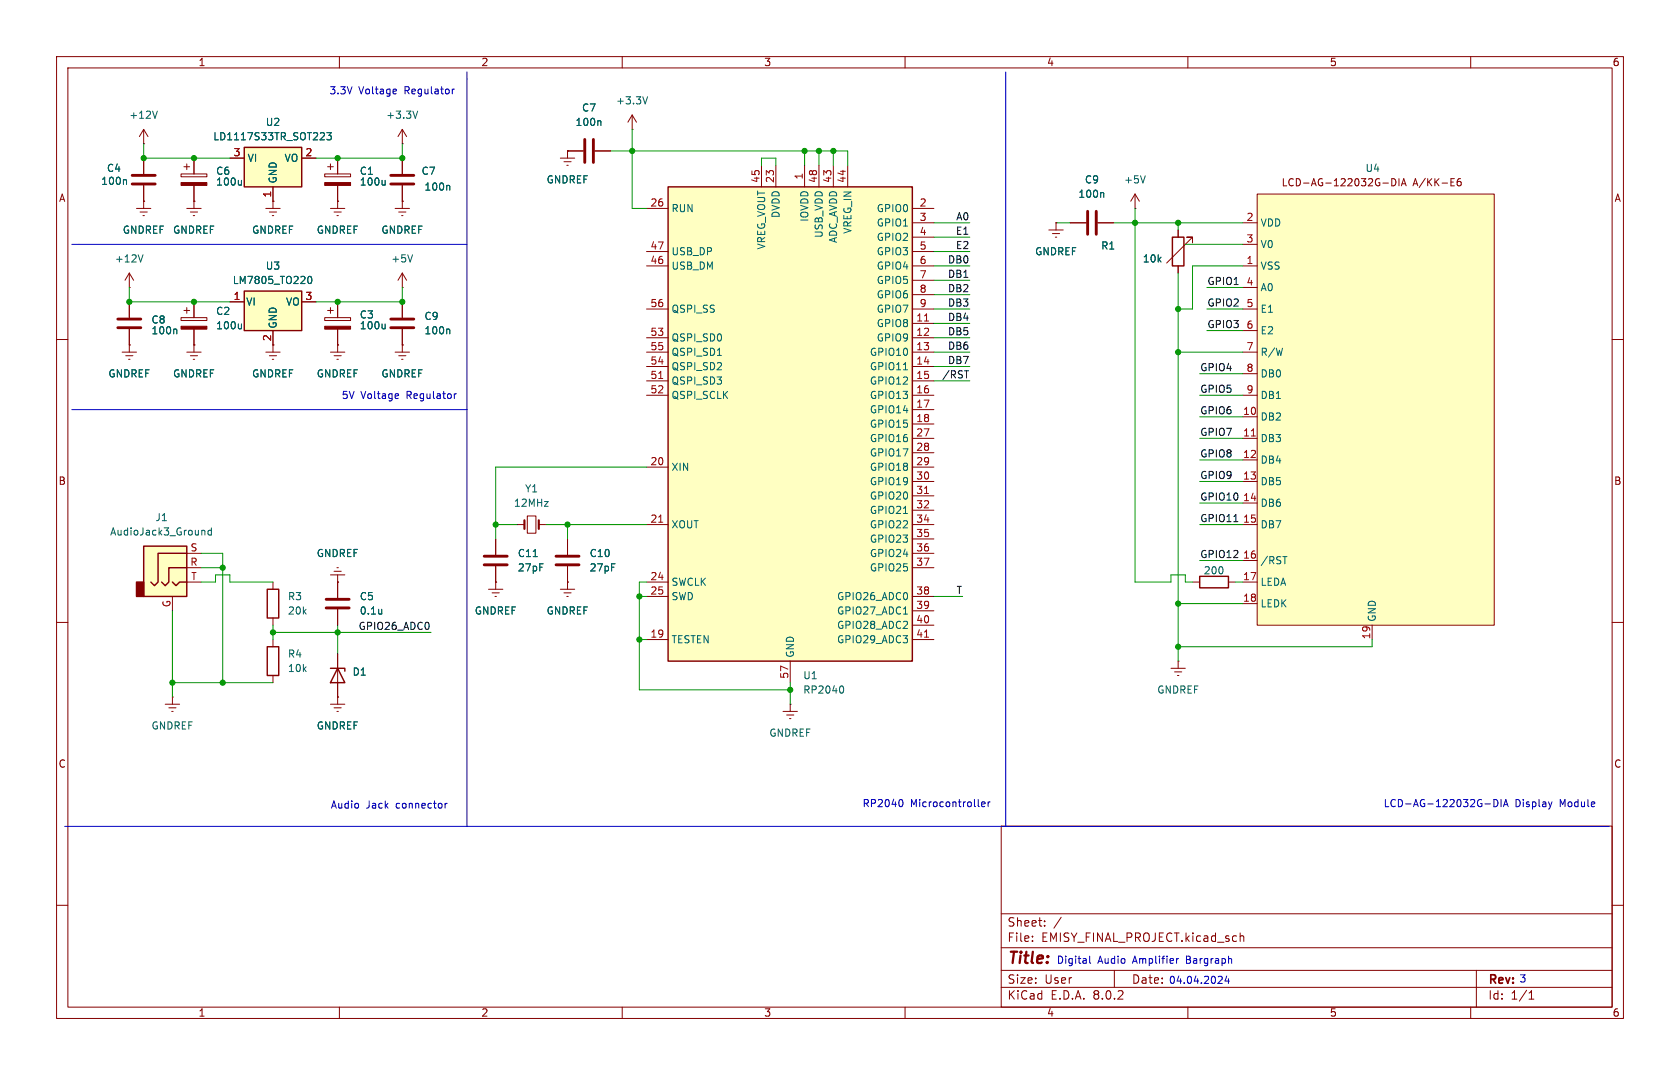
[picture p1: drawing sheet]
<svg xmlns="http://www.w3.org/2000/svg" width="297mm" height="190mm" viewBox="0 0 297 190" stroke-linecap="round" stroke-linejoin="round" font-family="sans-serif">
<g fill="none" stroke="#840000" stroke-width=".18">
<path d="M10 10h277v170h-277zM12 12h273v166h-273zM60 10v2M110 10v2M160 10v2M210 10v2M260 10v2M186.7 39.4h.1M186.7 39.4v1.2M185.4 40.6h2.6M186.1 41.3h1.2M186.6 41.9h.2"/>
<path d="M10 60h2M285 60h2M10 110h2M86.4 104.1h2.5M87 104.8h1.3M87.5 105.4h.3M87.6 102.9h.1M87.6 102.9v1.2M285 110h2M177 146h108v32h-108zM10 160h2M60 178v2"/>
<path d="M110 178v2M160 178v2M177 174.5h108M177 171.5h108M177 167.5h108M177 161.5h108M182.5 166.3v.1M182.5 165.5v.1M184.7 163.6v.1M184.7 162.8v.1M187.6 162.1l-1.3 2M197 171.5v3"/>
<path d="M210 178v2M219.2 164.9v1.5M219.2 165.5l.3-.1 .3 .1 .1 .9M260 178v2M261 171.5v6.5M270.3 176.6h.9M270.3 175.5l.4-.4v1.5M285 160h2"/>
</g>
<path d="M222.2 34.3h42v76.2h-42z" fill="#ffffc2"/>
<g fill="none" stroke="#840000" stroke-width=".18">
<path d="M57.4 30.7h4.6v.6h-4.6zM57.9 29.5h1M58.4 29v1M58.4 36.8h2.6M59.1 37.5h1.2M59.6 38.1h.2M59.7 35.6h.1M59.7 27.9v2.8M59.7 32.8v4M69.8 36.8h2.6M70.5 37.5h1.3M71 38.1h.2"/>
<path d="M71.1 25.4h.1M71.1 35.6h.1M71.1 22.9v2.5M71.1 27.9v2.8M71.1 32.8v4M71.1 22.9l-.7 1.2M71.1 22.9l.8 1.2M99.1 27.9h2.5M99.7 28.6h1.3M100.2 29.2h.3M100.3 26.7h.1M100.3 26.7v1.2"/>
<path d="M100.3 26.7h2.8M105.2 26.7h2.7M111.8 22.9h.1M111.8 20.3l-.8 1.3M111.8 20.3v2.6M111.8 20.3l.7 1.3M189.2 39.4h2.8M194.1 39.4h2.7M200.7 36.8h.1M200.7 34.3l-.8 1.3M200.7 34.3v2.5M200.7 34.3l.7 1.3"/>
<path d="M219.7 39.4h2.5M222.2 34.3h42v76.2h-42zM244.5 32.4h.9M246 31.6a.64 .64 0 0 1 .8 .6 .64 .64 0 0 1-.8 .6zM247.3 31.6v1.2M247.7 32.8l.5-1.2 .4 1.2M247.9 32.5h.6M258.2 31.6h-.4a.86 .86 0 0 0 0 1.2l.5-.1v-.4l-.2-.2h-.4l-.1 .2M57.4 56.1h4.6v.6h-4.6zM57.9 54.9h1M58.4 54.4v1M59.7 53.3v2.8"/>
<path d="M59.7 58.2v2.8M71.1 50.8h.1M71.1 48.3l-.7 1.2M71.1 48.3v2.5M71.1 53.3v2.8M71.1 58.2v2.8M71.1 48.3l.8 1.2M208.3 40.6v1.3M208.3 47v1.3M210.8 42.9v-1h-1h1l-4.6 4.6M219.7 47h2.5M219.7 43.2h2.5"/>
<path d="M219.7 50.8h2.5M219.7 54.6h2.5M219.7 58.4h2.5M219.7 73.7h2.5M219.7 77.5h2.5M219.7 62.2h2.5M219.7 66h2.5M219.7 69.9h2.5M87.6 95.3v2.8M91.4 92.7h1.3M93.2 91.2h1.5v3h-1.5zM95.2 92.7h1.3"/>
<path d="M100.3 95.3v2.8M219.7 81.3h2.5M219.7 85.1h2.5M219.7 88.9h2.5M219.7 92.7h2.5M219.7 99.1h2.5M87.6 100.1v2.8M99.1 104.1h2.5M99.7 104.8h1.3M100.2 105.4h.3M100.3 102.9h.1M100.3 100.1v4"/>
<path d="M207 118.1h2.5M207.6 118.8h1.3M208.2 119.4h.2M208.3 116.8h.1M208.3 116.8v1.3M210.8 102.9h1.3M217.2 102.9h1.2M219.7 102.9h2.5M219.7 106.7h2.5M242.6 110.5v2.5M138.4 125.7h2.6M139.1 126.4h1.2"/>
<path d="M139.6 127h.2M139.7 124.5h.1M139.7 124.5v1.2"/>
</g>
<path d="M221.2 77.1h.7" fill="none" stroke="#a90000" stroke-width=".18"/>
<g fill="none" stroke="#006464" stroke-width=".18">
<path d="M73.8 19.6l-.4 1.3M114.5 17.1l-.4 1.3M68.1 31.9v.8M68.1 32.6l-.2 .1M79.3 32.8l.2 .1v.7M106 21.3l.2 .2v.7M194.9 34l.2 .2v.7M202.5 31.1l-.4 1.2M68.1 57.3v.8M68.1 58l-.2 .1M72.9 45l-.4 1.3M79.3 58.2l.2 .1v.7"/>
<path d="M94.3 98.4h.7M226.8 98.4h.7"/>
</g>
<path d="M207.3 41.9h2v5.1h-2zM212.1 101.9h5.1v2h-5.1z" fill="none" stroke="#840000" stroke-width=".25"/>
<g fill="#840000" stroke="#840000" stroke-width=".18">
<path d="M57.4 57.7h4.6v.5h-4.6z"/>
<path d="M57.4 32.3h4.6v.5h-4.6z"/>
</g>
<path d="M69.1 32.5h4.1M69.1 31h4.1M103.4 24.6v4.1M104.9 24.6v4.1M192.3 37.3v4.1M193.8 37.3v4.1M69.1 57.9h4.1M69.1 56.4h4.1M85.6 99.8h4.1M85.6 98.3h4.1M98.3 99.8h4.1M98.3 98.3h4.1" fill="none" stroke="#840000" stroke-width=".51"/>
<path d="M92.7 92v1.5M95.2 92v1.5" fill="none" stroke="#840000" stroke-width=".38"/>
<path d="M118.1 33h43.2v83.8h-43.2z" fill="#ffffc2"/>
<path d="M118.1 33h43.2v83.8h-43.2zM47.2 114.3h2.1v5.1h-2.1zM47.2 104.1h2.1v5.1h-2.1zM58.4 118.1h2.6v.5M59.7 118.1l1.3 2.6h-2.6z" fill="none" stroke="#840000" stroke-width=".25"/>
<g fill="none" stroke="#840000" stroke-width=".18">
<path d="M114.3 36.8h3.8M134.6 29.2v3.8M137.2 29.2v3.8M142.2 29.2v3.8M144.8 29.2v3.8M147.3 29.2v3.8M149.9 29.2v3.8M161.3 36.8h3.8M161.3 39.4h3.8M22.9 53.3v2.8M22.9 58.2v2.8M114.3 59.7h3.8"/>
<path d="M114.3 47h3.8M114.3 44.5h3.8M114.3 54.6h3.8M161.3 57.2h3.8M161.3 59.7h3.8M161.3 41.9h3.8M161.3 47h3.8M161.3 44.5h3.8M161.3 54.6h3.8M161.3 49.5h3.8M161.3 52.1h3.8M33 62.2h2.6"/>
<path d="M33.7 62.9h1.2M34.2 63.5h.2M34.3 61h.1M34.3 61v1.2M58.4 62.2h2.6M59.1 62.9h1.2M59.6 63.5h.2M59.7 61h.1M59.7 61v1.2M69.8 62.2h2.6M70.5 62.9h1.3M71 63.5h.2"/>
<path d="M71.1 61h.1M71.1 61v1.2M114.3 62.2h3.8M114.3 64.8h3.8M114.3 67.3h3.8M114.3 69.9h3.8M161.3 62.2h3.8M161.3 64.8h3.8M161.3 67.3h3.8M161.3 69.9h3.8M161.3 72.4h3.8M161.3 74.9h3.8"/>
<path d="M161.3 77.5h3.8M114.3 82.6h3.8M114.3 92.7h3.8M161.3 82.6h3.8M161.3 92.7h3.8M161.3 80h3.8M161.3 85.1h3.8M161.3 87.6h3.8M161.3 90.2h3.8M161.3 95.3h3.8M161.3 97.8h3.8M48.3 102.9v1.2"/>
<path d="M48.3 109.2v1.3M48.3 113v1.3M48.3 119.4v1.3M58.4 101.6h2.6M59.1 101h1.2M59.6 100.3h.2M59.7 102.9h.1M59.7 101.6v4.1M59.7 107.7v2.8M59.7 115.6v8.9M114.3 113h3.8M114.3 102.9h3.8"/>
<path d="M114.3 105.4h3.8M139.7 116.8v3.9M161.3 113h3.8M161.3 105.4h3.8M161.3 100.3h3.8M161.3 108h3.8M161.3 110.5h3.8M29.2 124.5h2.5M29.8 125.1h1.3M30.4 125.7h.2M30.5 123.2h.1M30.5 123.2v1.3"/>
<path d="M58.4 124.5h2.6M59.1 125.1h1.2M59.6 125.7h.2M59.7 123.2h.1"/>
</g>
<path d="M163.4 56.7h.8M116.4 66.9h.8M116.4 92.3h.8M163.4 87.2h.8M163.4 112.6h.8" fill="none" stroke="#a90000" stroke-width=".18"/>
<path d="M31.1 58.2l.2 .1v.7M126.8 62.8h.7M159.7 65.4h.7M159.7 90.8h.7M67.5 107.7v.8M67.5 108.4l-.1 .1M159.7 108.5h.7M148.8 121.2a.79 .79 0 0 1 0 1.3" fill="none" stroke="#006464" stroke-width=".18"/>
<path d="M20.8 57.9h4.1M20.8 56.4h4.1M57.7 105.9h4M57.7 107.5h4" fill="none" stroke="#840000" stroke-width=".51"/>
<path d="M25.4 96.5h7.6v8.9h-7.6z" fill="#ffffc2"/>
<path d="M24.1 102.9h1.3v2.5h-1.3z" fill="#840000" stroke="#840000" stroke-width=".25"/>
<path d="M25.4 96.5h7.6v8.9h-7.6zM33 97.8h-5.1v5.1l-.6 .6-.6-.6M30.5 102.9l.6 .6 .6-.6h1.3M33 100.3h-3.2v2.6l-.6 .6-.6-.6" fill="none" stroke="#840000" stroke-width=".25"/>
<g fill="none" stroke="#840000" stroke-width=".18">
<path d="M32 30.7h4.6v.6h-4.6zM32.5 29.5h1M33 29v1M34.3 27.9v2.8M34.3 32.8v2.8M47 36.8h2.5M47.6 37.5h1.3M48.1 38.1h.3M48.3 35.6h.1M48.3 35.6v1.2M33 97.8h2.6M30.5 105.4v2.6"/>
<path d="M33 100.3h2.6M33 102.9h2.6"/>
</g>
<path d="M42.7 31.9v.8M42.7 32.6l-.2 .1M35.9 93.7l.3 .2v.7M37.4 93.8l-.4-.1-.2 .3 .1 .5h.5M37.4 93.3v1.3" fill="none" stroke="#006464" stroke-width=".18"/>
<path d="M32 32.3h4.6v.5h-4.6z" fill="#840000" stroke="#840000" stroke-width=".18"/>
<path d="M43.2 26h10.1v7h-10.1z" fill="#ffffc2"/>
<path d="M43.2 26h10.1v7h-10.1z" fill="none" stroke="#840000" stroke-width=".25"/>
<path d="M33 36.8h2.6M33.7 37.5h1.2M34.2 38.1h.2M34.3 35.6h.1M34.3 35.6v1.2M40.6 27.9h2.6M48.3 33v2.6M53.3 27.9h2.6" fill="none" stroke="#840000" stroke-width=".18"/>
<path d="M57.8 23.4h.8l-.5 .5 .4 .2v.5l-.2 .1-.5-.1" fill="none" stroke="#006464" stroke-width=".18"/>
<path d="M43.2 51.4h10.1v7h-10.1z" fill="#ffffc2"/>
<path d="M43.2 51.4h10.1v7h-10.1z" fill="none" stroke="#840000" stroke-width=".25"/>
<g fill="none" stroke="#840000" stroke-width=".18">
<path d="M24.1 36.8h2.6M24.8 37.5h1.2M25.3 38.1h.2M25.4 25.4h.1M25.4 35.6h.1M25.4 22.9v2.5M25.4 27.9v2.8M25.4 32.8v4M25.4 22.9l-.8 1.2M25.4 22.9l.8 1.2M34.3 35.6h.1M34.3 27.9v2.8"/>
<path d="M34.3 32.8v2.8M40.6 27.9h2.6M48.3 35.6h.1M48.3 33v2.6M53.3 27.9h2.6M59.7 35.6h.1M59.7 27.9v2.8M59.7 32.8v2.8M71.1 35.6h.1M71.1 27.9v2.8M71.1 32.8v2.8M100.3 26.7h.1"/>
<path d="M100.3 26.7h2.8M105.2 26.7h2.7M186.7 39.4h.1M189.2 39.4h2.8M194.1 39.4h2.7M22.9 50.8h.1M22.9 48.3l-.8 1.2M22.9 48.3v2.5M22.9 53.3v2.8M22.9 58.2v4M22.9 48.3l.7 1.2M32 56.1h4.6v.6h-4.6z"/>
<path d="M32.5 54.9h1M33 54.4v1M34.3 53.3v2.8M34.3 58.2v2.8M40.6 53.3h2.6M48.3 58.4v3.8M53.3 53.3h2.6M59.7 53.3v2.8M59.7 58.2v2.8M71.1 53.3v2.8M71.1 58.2v2.8M208.3 40.6v1.3"/>
<path d="M208.3 47v1.3M21.6 62.2h2.5M22.2 62.9h1.3M22.7 63.5h.3M22.9 61h.1M34.3 61h.1M47 62.2h2.5M47.6 62.9h1.3M48.1 63.5h.3M59.7 61h.1M71.1 61h.1M87.6 95.3v2.8"/>
<path d="M100.3 95.3v2.8M59.7 102.9h.1M59.7 102.9v2.8M59.7 107.7v2.8M59.7 115.6v2.5M87.6 102.9h.1M87.6 100.1v2.8M100.3 102.9h.1M100.3 100.1v2.8M59.7 123.2h.1M59.7 120.7v2.5"/>
</g>
<g fill="none" stroke="#006464" stroke-width=".18">
<path d="M27.8 19.6l-.4 1.3M22.2 31.7l.2 .2v.7M42.7 31.9v.8M42.7 32.6l-.2 .1M57.8 23.4h.8l-.5 .5 .4 .2v.5l-.2 .1-.5-.1M68.1 32.6l-.2 .1M68.1 31.9v.8M79.3 32.8l.2 .1v.7M106 21.3l.2 .2v.7M194.9 34l.2 .2v.7M25.3 45l-.4 1.3M31.1 58.2l.2 .1v.7"/>
<path d="M42.7 57.3v.8M42.7 58l-.2 .1M54.6 48.9l.1-.1a.68 .68 0 0 1 .4 .7 .68 .68 0 0 1-.4 .6 .84 .84 0 0 1-.1-1.2zM68.1 57.3v.8M68.1 58l-.2 .1M79.3 58.2l.2 .1v.7M94.3 98.4h.7M67.5 107.7v.8M67.5 108.4l-.1 .1"/>
</g>
<path d="M32 57.7h4.6v.5h-4.6z" fill="#840000" stroke="#840000" stroke-width=".18"/>
<path d="M23.4 32.5h4M23.4 31h4" fill="none" stroke="#840000" stroke-width=".51"/>
<path d="M170.5 65.5h.7M218.1 92.2h.7" fill="none" stroke="#0f0f0f" stroke-width=".18"/>
<g fill="none" stroke="#0000c2" stroke-width=".18">
<path d="M69.9 15.7l.2 .3-.6 .2M70 16.5l-.1 .1M80 15.7v.9M80.3 15.7l-.3 .3M82.5 12.7v133.4M177.8 12.7v133.4M12.7 43.2h69.8M12.7 72.4h69.8M70.3 69.6l.2 .3-.6 .1M70.4 70.4h-.1M80.3 69.6v.8M80.7 69.6l-.4 .2"/>
<path d="M11.4 146.1h273.1M78.7 142v.8M79.1 142l-.4 .2M159.3 141.3a.79 .79 0 0 1 0 1.3M173.5 142.2l.6-.2v-.2l-.4-.1-.2 .2 .1 .6h.5M174.7 141.7v.9M175 141.7l-.3 .3M262.5 142.1h1M264.1 141.3a.64 .64 0 0 1 .7 .6 .64 .64 0 0 1-.7 .7zM265.4 141.3v1.3M265.8 142.6l.4-1.3 .4 1.3M265.9 142.2h.6"/>
<path d="M274.4 141.7l-.3 .9M192.6 169v1.1l.2 .2M208 169.4v.9M208.4 169.4l-.4 .3M215.8 172.5l.3 .3-.1 .3-.7 .7h.8M216.9 172.5l-.3 .9h.8M217.2 173v.8"/>
</g>
<g fill="none" stroke="#009600" stroke-width=".18">
<path d="M25.4 25.4v2.5h15.2M71.1 25.4v2.5h-15.2M107.9 26.7h42v2.5M111.8 22.9v13.9h2.5M134.6 29.2v-1.3h2.6v1.3M142.2 26.7v2.5M144.8 26.7v2.5M147.3 26.7v2.5M165.1 39.4h6.3M186.7 39.4h2.5M196.8 39.4h22.9M200.7 36.8v66.1h6.3v-1.3h2.5v1.3h1.3"/>
<path d="M208.3 39.4v1.2M22.9 50.8v2.5h17.7M71.1 50.8v2.5h-15.2M165.1 44.5h6.3M165.1 54.6h6.3M165.1 47h6.3M165.1 59.7h6.3M165.1 57.2h6.3M165.1 52.1h6.3M165.1 49.5h6.3M165.1 41.9h6.3M208.3 48.3v68.5"/>
<path d="M209.5 43.2h10.2M213.4 54.6h6.3M213.4 58.4h6.3M213.4 50.8h6.3M219.7 47h-8.9v7.6h-2.5M165.1 62.2h6.3M165.1 67.3h6.3M165.1 64.8h6.3M208.3 62.2h11.4M212.1 77.5h7.6M212.1 73.7h7.6M212.1 69.9h7.6"/>
<path d="M212.1 66h7.6M35.6 97.8h3.8v22.9M87.6 92.7h3.8M96.5 92.7h17.8M100.3 92.7v2.6M114.3 82.6h-26.7v12.7M212.1 92.7h7.6M212.1 81.3h7.6M212.1 99.1h7.6M212.1 88.9h7.6M212.1 85.1h7.6M30.5 108v15.2"/>
<path d="M35.6 102.9h2.5v-1.3h2.5v1.3h7.7M35.6 100.3h3.8M48.3 111.8h27.9M48.3 110.5v2.5M59.7 110.5v5.1M113 113h1.3M113 105.4h1.3M114.3 102.9h-1.3v19h26.7M165.1 105.4h5.1M208.3 106.7h11.4M218.4 102.9h1.3M242.6 113v1.3h-34.3"/>
<path d="M30.5 120.7h17.8M139.7 120.7v3.8"/>
</g>
<g fill="#009600" stroke="#009600" stroke-width=".18">
<circle cx="208.3" cy="106.7" r=".46"/>
<circle cx="113" cy="105.4" r=".46"/>
<circle cx="208.3" cy="114.3" r=".46"/>
<circle cx="208.3" cy="62.2" r=".46"/>
<circle cx="208.3" cy="54.6" r=".46"/>
<circle cx="208.3" cy="39.4" r=".46"/>
<circle cx="200.7" cy="39.4" r=".46"/>
<circle cx="147.3" cy="26.7" r=".46"/>
<circle cx="142.2" cy="26.7" r=".46"/>
<circle cx="144.8" cy="26.7" r=".46"/>
<circle cx="111.8" cy="26.7" r=".46"/>
<circle cx="139.7" cy="121.9" r=".46"/>
<circle cx="113" cy="113" r=".46"/>
<circle cx="100.3" cy="92.7" r=".46"/>
<circle cx="87.6" cy="92.7" r=".46"/>
<circle cx="71.1" cy="27.9" r=".46"/>
<circle cx="59.7" cy="27.9" r=".46"/>
<circle cx="71.1" cy="53.3" r=".46"/>
<circle cx="59.7" cy="53.3" r=".46"/>
<circle cx="59.7" cy="111.8" r=".46"/>
<circle cx="30.5" cy="120.7" r=".46"/>
<circle cx="39.4" cy="120.7" r=".46"/>
<circle cx="39.4" cy="100.3" r=".46"/>
<circle cx="48.3" cy="111.8" r=".46"/>
<circle cx="34.3" cy="27.9" r=".46"/>
<circle cx="25.4" cy="27.9" r=".46"/>
<circle cx="34.3" cy="53.3" r=".46"/>
<circle cx="22.9" cy="53.3" r=".46"/>
</g>
<text font-size="2.8" fill="#840000" x="178" y="170.9">Title:</text>
<g font-size="2.1" fill="#840000">
<text x="178" y="166.7">File:</text>
<text x="178" y="164">Sheet:</text>
<text x="184.1" y="166.7">EMISY_FINAL_PROJECT.kicad_sch</text>
<text x="178" y="176.9">KiCad</text>
<text x="178" y="174.1">Size:</text>
<text x="184.7" y="174.1">User</text>
<text x="185.7" y="176.9">E.D.A.</text>
<text x="193.3" y="176.9">8.0.2</text>
<text x="200" y="174.1">Date:</text>
<text x="263" y="174.3">Rev:</text>
<text x="263" y="176.9">Id:</text>
<text x="267.1" y="176.9">1/1</text>
</g>
<g font-size="1.8" fill="#840000">
<text x="35" y="11.9">1</text>
<text x="85" y="11.9">2</text>
<text x="135" y="11.9">3</text>
<text x="185" y="11.9">4</text>
<text x="235" y="11.9">5</text>
<text x="285" y="11.9">6</text>
<text x="10.3" y="35.9">A</text>
<text x="226.5" y="33.1">LCD-AG-122032G-DIA</text>
<text x="249.8" y="33.1">A/KK-E6</text>
<text x="285.3" y="35.9">A</text>
<text x="48" y="60.4" transform="rotate(-90 48 60.4)">2</text>
<text x="10.3" y="85.9">B</text>
<text x="285.3" y="85.9">B</text>
<text x="10.3" y="135.9">C</text>
<text x="285.3" y="135.9">C</text>
<text x="35" y="179.9">1</text>
<text x="85" y="179.9">2</text>
<text x="135" y="179.9">3</text>
<text x="185" y="179.9">4</text>
<text x="235" y="179.9">5</text>
<text x="285" y="179.9">6</text>
</g>
<g font-size="1.8" fill="#0000c2">
<text x="58.1" y="16.9">3.3V</text>
<text x="63.4" y="16.9">Voltage</text>
<text x="71.6" y="16.9">Regulator</text>
<text x="60.3" y="70.7">5V</text>
<text x="63.8" y="70.7">Voltage</text>
<text x="72" y="70.7">Regulator</text>
<text x="58.4" y="143.1">Audio</text>
<text x="64.7" y="143.1">Jack</text>
<text x="70.1" y="143.1">connector</text>
<text x="152.4" y="142.9">RP2040</text>
<text x="160.9" y="142.9">Microcontroller</text>
<text x="244.5" y="142.9">LCD-AG-122032G-DIA</text>
<text x="267.8" y="142.9">Display</text>
<text x="275.8" y="142.9">Module</text>
<text x="186.7" y="170.5">Digital</text>
<text x="194.1" y="170.5">Audio</text>
<text x="200.4" y="170.5">Amplifier</text>
<text x="210" y="170.5">Bargraph</text>
<text x="268.5" y="173.8">3</text>
<text x="206.5" y="174.1">04.04.2024</text>
</g>
<g font-size="1.8" fill="#006464">
<text x="22.8" y="21.2">+12V</text>
<text x="46.9" y="22.5">U2</text>
<text x="68.2" y="21.2">+3.3V</text>
<text x="101.6" y="22.5">100n</text>
<text x="102.8" y="19.9">C7</text>
<text x="108.8" y="18.7">+3.3V</text>
<text x="37.6" y="25">LD1117S33TR_SOT223</text>
<text x="43.7" y="28.8">VI</text>
<text x="50.2" y="28.8">VO</text>
<text x="17.8" y="32.9">100n</text>
<text x="18.8" y="30.6">C4</text>
<text x="38.1" y="31.1">C6</text>
<text x="38.1" y="33">100u</text>
<text x="49.1" y="32.5" transform="rotate(-90 49.1 32.5)">GND</text>
<text x="63.5" y="31.1">C1</text>
<text x="63.5" y="33">100u</text>
<text x="74.4" y="31.1">C7</text>
<text x="74.9" y="33.9">100n</text>
<text x="96.5" y="32.6">GNDREF</text>
<text x="190.5" y="35.2">100n</text>
<text x="191.7" y="32.6">C9</text>
<text x="198.6" y="32.6">+5V</text>
<text x="241.3" y="30.6">U4</text>
<text x="21.6" y="41.5">GNDREF</text>
<text x="30.5" y="41.5">GNDREF</text>
<text x="44.5" y="41.5">GNDREF</text>
<text x="55.9" y="41.5">GNDREF</text>
<text x="67.3" y="41.5">GNDREF</text>
<text x="118.6" y="37.7">RUN</text>
<text x="138" y="38.6" transform="rotate(-90 138 38.6)">DVDD</text>
<text x="143.1" y="39.3" transform="rotate(-90 143.1 39.3)">IOVDD</text>
<text x="150.7" y="41.4" transform="rotate(-90 150.7 41.4)">VREG_IN</text>
<text x="154.9" y="37.7">GPIO0</text>
<text x="154.9" y="40.2">GPIO1</text>
<text x="222.8" y="40.2">VDD</text>
<text x="20.2" y="46.6">+12V</text>
<text x="46.9" y="47.9">U3</text>
<text x="69.1" y="46.6">+5V</text>
<text x="118.6" y="47.9">USB_DM</text>
<text x="118.6" y="45.3">USB_DP</text>
<text x="135.5" y="44.2" transform="rotate(-90 135.5 44.2)">VREG_VOUT</text>
<text x="145.6" y="42.1" transform="rotate(-90 145.6 42.1)">USB_VDD</text>
<text x="148.2" y="43.1" transform="rotate(-90 148.2 43.1)">ADC_AVDD</text>
<text x="154.9" y="42.8">GPIO2</text>
<text x="154.9" y="45.3">GPIO3</text>
<text x="154.9" y="47.9">GPIO4</text>
<text x="182.9" y="45.3">GNDREF</text>
<text x="194.6" y="44.3">R1</text>
<text x="201.9" y="46.6">10k</text>
<text x="222.8" y="47.9">VSS</text>
<text x="222.8" y="44.1">V0</text>
<text x="41.1" y="50.4">LM7805_TO220</text>
<text x="154.9" y="50.4">GPIO5</text>
<text x="154.9" y="52.9">GPIO6</text>
<text x="222.8" y="51.7">A0</text>
<text x="26.7" y="57.4">C8</text>
<text x="26.7" y="59.3">100n</text>
<text x="38.1" y="55.9">C2</text>
<text x="38.1" y="58.4">100u</text>
<text x="43.4" y="54.2">VI</text>
<text x="49.1" y="58.2" transform="rotate(-90 49.1 58.2)">GND</text>
<text x="50.5" y="54.2">VO</text>
<text x="63.5" y="56.5">C3</text>
<text x="63.5" y="58.4">100u</text>
<text x="74.9" y="56.8">C9</text>
<text x="74.9" y="59.3">100n</text>
<text x="118.6" y="55.5">QSPI_SS</text>
<text x="154.9" y="58">GPIO8</text>
<text x="154.9" y="55.5">GPIO7</text>
<text x="222.8" y="55.5">E1</text>
<text x="222.8" y="59.3">E2</text>
<text x="118.6" y="60.6">QSPI_SD0</text>
<text x="118.6" y="65.6">QSPI_SD2</text>
<text x="118.6" y="63.1">QSPI_SD1</text>
<text x="153.7" y="63.1">GPIO10</text>
<text x="153.7" y="65.6">GPIO11</text>
<text x="154.9" y="60.6">GPIO9</text>
<text x="222.8" y="63.1">R/W</text>
<text x="19.1" y="66.9">GNDREF</text>
<text x="30.5" y="66.9">GNDREF</text>
<text x="44.5" y="66.9">GNDREF</text>
<text x="55.9" y="66.9">GNDREF</text>
<text x="67.3" y="66.9">GNDREF</text>
<text x="118.6" y="68.2">QSPI_SD3</text>
<text x="118.6" y="70.7">QSPI_SCLK</text>
<text x="153.7" y="68.2">GPIO12</text>
<text x="153.7" y="70.7">GPIO13</text>
<text x="222.8" y="66.9">DB0</text>
<text x="222.8" y="70.7">DB1</text>
<text x="153.7" y="73.3">GPIO14</text>
<text x="153.7" y="75.8">GPIO15</text>
<text x="222.8" y="74.5">DB2</text>
<text x="118.6" y="83.4">XIN</text>
<text x="153.7" y="78.3">GPIO16</text>
<text x="153.7" y="80.9">GPIO17</text>
<text x="153.7" y="83.4">GPIO18</text>
<text x="222.8" y="78.3">DB3</text>
<text x="222.8" y="82.2">DB4</text>
<text x="90.8" y="89.8">12MHz</text>
<text x="92.7" y="87.2">Y1</text>
<text x="153.7" y="86">GPIO19</text>
<text x="153.7" y="88.5">GPIO20</text>
<text x="222.8" y="86">DB5</text>
<text x="222.8" y="89.8">DB6</text>
<text x="19.4" y="94.9">AudioJack3_Ground</text>
<text x="27.4" y="92.3">J1</text>
<text x="118.6" y="93.6">XOUT</text>
<text x="153.7" y="91">GPIO21</text>
<text x="153.7" y="93.6">GPIO22</text>
<text x="222.8" y="93.6">DB7</text>
<text x="55.9" y="98.7">GNDREF</text>
<text x="91.4" y="98.7">C11</text>
<text x="91.4" y="101.2">27pF</text>
<text x="104.1" y="98.7">C10</text>
<text x="104.1" y="101.2">27pF</text>
<text x="153.7" y="96.1">GPIO23</text>
<text x="153.7" y="98.7">GPIO24</text>
<text x="153.7" y="101.2">GPIO25</text>
<text x="212.7" y="101.7">200</text>
<text x="222.8" y="99.9">/RST</text>
<text x="50.8" y="106.3">R3</text>
<text x="63.5" y="106.3">C5</text>
<text x="118.6" y="103.7">SWCLK</text>
<text x="118.6" y="106.3">SWD</text>
<text x="147.9" y="106.3">GPIO26_ADC0</text>
<text x="222.8" y="103.7">LEDA</text>
<text x="222.8" y="107.6">LEDK</text>
<text x="50.8" y="108.8">20k</text>
<text x="63.5" y="108.8">0.1u</text>
<text x="83.8" y="108.8">GNDREF</text>
<text x="96.5" y="108.8">GNDREF</text>
<text x="118.6" y="113.9">TESTEN</text>
<text x="147.9" y="108.8">GPIO27_ADC1</text>
<text x="147.9" y="111.4">GPIO28_ADC2</text>
<text x="147.9" y="113.9">GPIO29_ADC3</text>
<text x="243.4" y="110" transform="rotate(-90 243.4 110)">GND</text>
<text x="50.8" y="116.4">R4</text>
<text x="50.8" y="119">10k</text>
<text x="62.2" y="119.6">D1</text>
<text x="140.6" y="116.3" transform="rotate(-90 140.6 116.3)">GND</text>
<text x="141.9" y="120.3">U1</text>
<text x="141.9" y="122.8">RP2040</text>
<text x="204.5" y="122.8">GNDREF</text>
<text x="26.7" y="129.1">GNDREF</text>
<text x="55.9" y="129.1">GNDREF</text>
<text x="135.9" y="130.4">GNDREF</text>
</g>
<g font-size="1.8" fill="#a90000">
<text x="41.2" y="27.7">3</text>
<text x="53.9" y="27.7">2</text>
<text x="48" y="35" transform="rotate(-90 48 35)">1</text>
<text x="134.4" y="32.4" transform="rotate(-90 134.4 32.4)">45</text>
<text x="136.9" y="32.4" transform="rotate(-90 136.9 32.4)">23</text>
<text x="142" y="31.8" transform="rotate(-90 142 31.8)">1</text>
<text x="144.5" y="32.4" transform="rotate(-90 144.5 32.4)">48</text>
<text x="147.1" y="32.4" transform="rotate(-90 147.1 32.4)">43</text>
<text x="149.6" y="32.4" transform="rotate(-90 149.6 32.4)">44</text>
<text x="114.9" y="36.6">26</text>
<text x="162.5" y="36.6">2</text>
<text x="162.5" y="39.1">3</text>
<text x="162.5" y="41.7">4</text>
<text x="220.3" y="39.1">2</text>
<text x="114.9" y="46.7">46</text>
<text x="114.9" y="44.2">47</text>
<text x="162.5" y="44.2">5</text>
<text x="162.5" y="46.7">6</text>
<text x="220.3" y="46.7">1</text>
<text x="220.3" y="42.9">3</text>
<text x="41.2" y="53.1">1</text>
<text x="53.9" y="53.1">3</text>
<text x="162.5" y="49.3">7</text>
<text x="162.5" y="51.8">8</text>
<text x="220.3" y="50.6">4</text>
<text x="114.9" y="59.4">53</text>
<text x="114.9" y="54.4">56</text>
<text x="161.9" y="56.9">11</text>
<text x="161.9" y="59.4">12</text>
<text x="162.5" y="54.4">9</text>
<text x="220.3" y="54.4">5</text>
<text x="220.3" y="58.2">6</text>
<text x="114.9" y="64.5">54</text>
<text x="114.9" y="62">55</text>
<text x="161.9" y="62">13</text>
<text x="161.9" y="64.5">14</text>
<text x="220.3" y="62">7</text>
<text x="220.3" y="65.8">8</text>
<text x="114.9" y="67.1">51</text>
<text x="114.9" y="69.6">52</text>
<text x="161.9" y="67.1">15</text>
<text x="161.9" y="69.6">16</text>
<text x="220.3" y="69.6">9</text>
<text x="161.9" y="72.1">17</text>
<text x="161.9" y="74.7">18</text>
<text x="161.9" y="77.2">27</text>
<text x="219.7" y="73.4">10</text>
<text x="219.7" y="77.2">11</text>
<text x="114.9" y="82.3">20</text>
<text x="161.9" y="79.8">28</text>
<text x="161.9" y="82.3">29</text>
<text x="219.7" y="81">12</text>
<text x="161.9" y="84.8">30</text>
<text x="161.9" y="87.4">31</text>
<text x="161.9" y="89.9">32</text>
<text x="219.7" y="84.8">13</text>
<text x="219.7" y="88.7">14</text>
<text x="114.9" y="92.5">21</text>
<text x="161.9" y="92.5">34</text>
<text x="161.9" y="95">35</text>
<text x="219.7" y="92.5">15</text>
<text x="33.6" y="100.1">R</text>
<text x="33.6" y="97.5">S</text>
<text x="161.9" y="97.5">36</text>
<text x="161.9" y="100.1">37</text>
<text x="219.7" y="98.8">16</text>
<text x="30.2" y="107.4" transform="rotate(-90 30.2 107.4)">G</text>
<text x="33.7" y="102.6">T</text>
<text x="114.9" y="102.6">24</text>
<text x="114.9" y="105.2">25</text>
<text x="161.9" y="105.2">38</text>
<text x="161.9" y="107.7">39</text>
<text x="219.7" y="102.6">17</text>
<text x="219.7" y="106.4">18</text>
<text x="114.9" y="112.8">19</text>
<text x="161.9" y="110.2">40</text>
<text x="161.9" y="112.8">41</text>
<text x="242.3" y="113.1" transform="rotate(-90 242.3 113.1)">19</text>
<text x="139.4" y="120.1" transform="rotate(-90 139.4 120.1)">57</text>
</g>
<g font-size="1.8" fill="#0f0f0f">
<text x="168.9" y="41.6">E1</text>
<text x="168.9" y="39">A0</text>
<text x="167.5" y="46.6">DB0</text>
<text x="168.9" y="44.1">E2</text>
<text x="167.5" y="51.7">DB2</text>
<text x="167.5" y="49.2">DB1</text>
<text x="213.4" y="50.5">GPIO1</text>
<text x="167.5" y="54.3">DB3</text>
<text x="167.5" y="59.3">DB5</text>
<text x="167.5" y="56.8">DB4</text>
<text x="213.4" y="58.1">GPIO3</text>
<text x="213.4" y="54.3">GPIO2</text>
<text x="167.5" y="64.4">DB7</text>
<text x="167.5" y="61.9">DB6</text>
<text x="212.1" y="65.7">GPIO4</text>
<text x="166.5" y="67">/RST</text>
<text x="212.1" y="69.5">GPIO5</text>
<text x="212.1" y="77.1">GPIO7</text>
<text x="212.1" y="73.3">GPIO6</text>
<text x="212.1" y="80.9">GPIO8</text>
<text x="212.1" y="84.7">GPIO9</text>
<text x="212.1" y="88.6">GPIO10</text>
<text x="212.1" y="92.4">GPIO11</text>
<text x="212.1" y="98.7">GPIO12</text>
<text x="169" y="105.1">T</text>
<text x="63.3" y="111.4">GPIO26_ADC0</text>
</g>
</svg>
